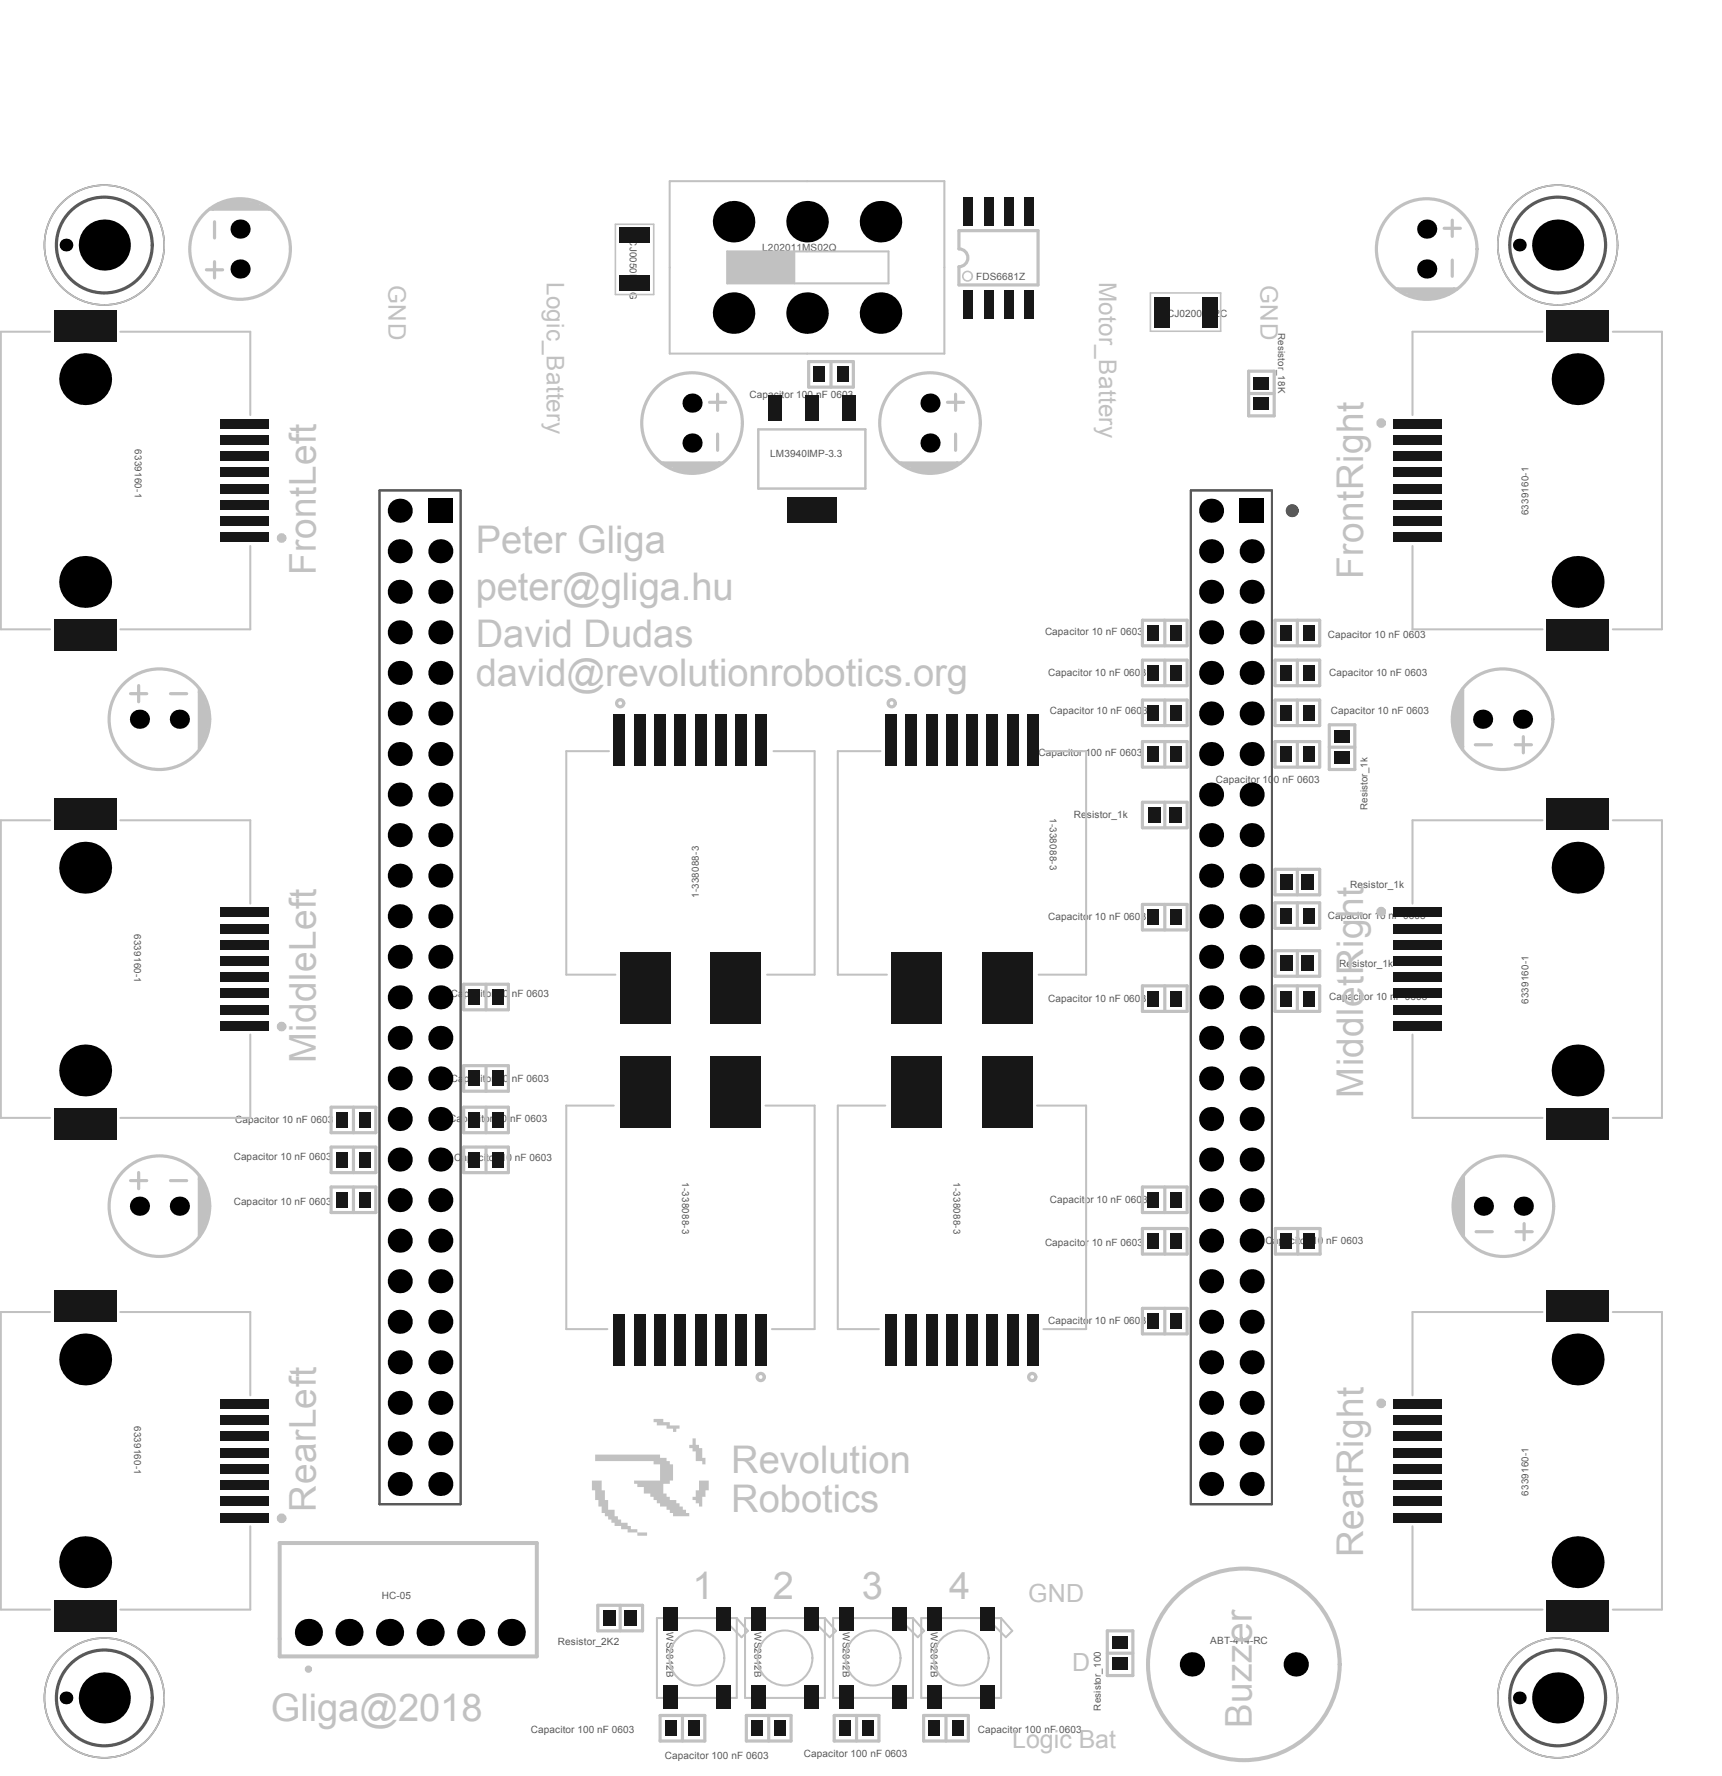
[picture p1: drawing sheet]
<svg xmlns="http://www.w3.org/2000/svg" width="358mm" height="370mm" viewBox="0 0 358 370" stroke-linecap="round" stroke-linejoin="round" font-family="sans-serif">
<path d="M79 102.1h16.9v211h-16.9zM247.9 102.1h16.8v211h-16.8z" fill="none" stroke="#595959" stroke-width=".42"/>
<circle cx="269" cy="106.3" r=".66" fill="none" stroke="#595959" stroke-width="1.3"/>
<g fill="none" stroke="#595959" stroke-width=".66">
<circle cx="21.7" cy="51" r="10"/>
<circle cx="324.2" cy="51" r="10"/>
<circle cx="21.7" cy="353.5" r="10"/>
<circle cx="324.2" cy="353.5" r="10"/>
</g>
<g fill="none" stroke="#595959" stroke-width=".33">
<circle cx="21.7" cy="51" r="12.5"/>
<circle cx="324.2" cy="51" r="12.5"/>
<circle cx="21.7" cy="353.5" r="12.5"/>
<circle cx="324.2" cy="353.5" r="12.5"/>
</g>
<g fill="#c1c1c1">
<path d="M136 295.4h2.1v.7h1.3v.6h2v.7h-.6v.7h-.7v-.7h-1.4v-.7h-2v-.6h-.7z"/>
<path d="M145.5 308.2h2v2h-.7v1.4h-.6v2h-.7v-.7h-.7v-.6h-.7v-.7h.7v-1.4h.7z"/>
<path d="M144.1 299.4h.7v1.4h.7v.7h.7v2h.6v1.3h-.6v-.6h-1.4v-2.1h-.7v-.6h-.6v-.7h.6z"/>
<path d="M123.2 308.2h2v2h.7v2.1h.7v2h1.3v1.3h.7v.7h.7v.7h1.3v.7h.7v.6h1.4v.7h2v.7h-2v-.7h-2.1v-.7h-1.3v-.6h-1.4v-.7h-.6v-.7h-.7v-.7h-.7v-.6h-.7v-1.4h-.6v-1.3h-.7v-2.1h-.7z"/>
<path d="M123.9 302.8h13.5v.7h1.3v.7h.7v.6h.7v3.4h-.7v.7h-1.3v2h.6v.7h.7v.7h1.4v.6h.6v.7h.7v.7h.7v.7h.7v.6h-3.4v-.6h-.7v-.7h-.7v-.7h-1.3v-.7h-.7v-.6h-.7v-.7h-.6v-.7h-1.4v-1.3h-1.3v-.7h-.7v-.7h5.4v-3.4h-1.4v-.6h-12.1z"/>
</g>
<g fill="none" stroke="#c1c1c1" stroke-width=".66">
<path d="M43 56.2h3.3M43.7 43.5h12.6M44.7 46.2v3.3M44.7 54.5v3.4M47 42.2h6.6v.3h-8.3v.4h9.7v.3h-10.7v.3M51.6 41.9h-3.3v.3M199.6 51.8v-3.8h16.5v11.3h-16.5v-3.8M300.6 47.5h3.4M302.3 45.8v3.4M302.3 54.1v3.4M168.3 75.3h9.3v5.3h-9.3zM173 75.3v5.3"/>
<path d="M259.9 77.3h5.3v9.3h-5.3zM290.6 60.2h12.7M298.6 61.5v.3h-3.3M302.6 60.2v.3h-10.6v.3h9.6v.3h-8.3v.4h6.7M137.7 96.4h12.7M145.7 97.7v.3h-3.3M147.7 83.7h3.4M149.4 82.1v3.3M149.4 90.4v3.3M149.7 96.4v.3h-10.6v.3h9.6v.4h-8.3v.3h6.6M187.3 96.4h12.6M195.2 97.7v.3h-3.3"/>
<path d="M197.2 83.7h3.4M198.9 82.1v3.3M198.9 90.4v3.3M199.2 96.4v.3h-10.6v.3h9.6v.4h-8.3v.3h6.7M259.9 81.9h5.3M237.8 129.1h9.3v5.3h-9.3zM237.8 137.4h9.3v5.3h-9.3zM242.4 129.1v5.3M242.4 137.4v5.3M265.4 129.1h9.3v5.3h-9.3zM265.4 137.4h9.3v5.3h-9.3zM270 129.1v5.3"/>
<path d="M270 137.4v5.3M27.2 144.4h3.3M28.9 142.7v3.4M35.5 144.4h3.4M41.5 143.4v12.6M41.5 144.1h.3v10.6h.4v-9.6h.3v8.3h.3v-6.7M42.8 148.1h.4v3.3M237.8 145.7h9.3v5.4h-9.3zM237.8 154.4h9.3v5.3h-9.3zM242.4 145.7v5.4M242.4 154.4v5.3M265.4 145.7h9.3v5.4h-9.3z"/>
<path d="M265.4 154.4h9.3v5.3h-9.3zM270 145.7v5.4M270 154.4v5.3M276.7 150.9h5.3v9.3h-5.3zM276.7 155.5h5.3M302.8 148.1v3.3h.3M303.1 152.7v-6.6h.3v8.3h.4v-9.7h.3v10.7h.3M304.4 143.4v12.6M307.1 155h3.3M315.4 155h3.4M317.1 153.4v3.3M237.8 167h9.3v5.3h-9.3z"/>
<path d="M242.4 167v5.3M237.8 188.3h9.3v5.3h-9.3zM242.4 188.3v5.3M265.4 181h9.3v5.3h-9.3zM265.4 187.9h9.3v5.4h-9.3zM265.4 197.9h9.3v5.3h-9.3zM270 181v5.3M270 187.9v5.4M270 197.9v5.3M96.5 204.9h9.3v5.3h-9.3zM101.2 204.9v5.3M237.8 205.2h9.3v5.3h-9.3z"/>
<path d="M242.4 205.2v5.3M265.4 205.2h9.3v5.3h-9.3zM270 205.2v5.3M68.9 230.5h9.3v5.3h-9.3zM68.9 238.8h9.3v5.3h-9.3zM73.6 230.5v5.3M73.6 238.8v5.3M96.5 221.8h9.3v5.4h-9.3zM96.5 230.5h9.3v5.3h-9.3zM96.5 238.8h9.3v5.3h-9.3zM101.2 221.8v5.4M101.2 230.5v5.3"/>
<path d="M101.2 238.8v5.3M27.2 245.8h3.3M28.9 244.1v3.4M35.5 245.8h3.4M41.5 245.4h.3v10.7h.4v-9.7h.3v8.3h.3v-6.6M41.5 244.8v12.6M42.8 249.4h.4v3.4M68.9 247.1h9.3v5.3h-9.3zM73.6 247.1v5.3M237.8 247.1h9.3v5.3h-9.3zM237.8 255.7h9.3v5.4h-9.3zM242.4 247.1v5.3"/>
<path d="M242.4 255.7v5.4M265.5 255.7h9.3v5.4h-9.3zM270.1 255.7v5.4M302.9 249.4v3.4h.4M303.3 254.1v-6.7h.3v8.3h.3v-9.6h.4v10.6h.3M304.6 244.8v12.6M307.2 256.4h3.4M315.5 256.4h3.4M317.2 254.7v3.4M237.8 272.4h9.3v5.3h-9.3zM242.4 272.4v5.3M124.4 334.2h9.3v5.3h-9.3z"/>
<path d="M129.1 334.2v5.3M230.5 339.5h5.3v9.3h-5.3zM137.4 357.1h9.3v5.3h-9.3zM142.1 357.1v5.3M155.3 357.1h9.4v5.3h-9.4zM160 357.1v5.3M173.6 357.1h9.3v5.3h-9.3zM178.3 357.1v5.3M192.2 357.1h9.4v5.3h-9.4zM196.9 357.1v5.3M230.5 344.1h5.3"/>
</g>
<g fill="none" stroke="#c1c1c1" stroke-width=".42">
<path d="M139.4 37.7h57.2v35.9h-57.2zM151.4 52.3h33.5v6.7h-33.5zM165.3 52.3v6.7M10.4 69.1h-10.2v61.9h10.2M25 69.1h27.1v17.3M321.1 69.1h-27.1v17.3M335.7 69.1h10.2v61.9h-10.2M52.1 113.7v17.3h-27.1M294 113.7v17.3h27.1M126.8 156.4h-8.9v46.5h10.2M161 156.4h8.6v46.5h-9.9M183.3 156.4h-8.9v46.5h10.2"/>
<path d="M217.5 156.4h8.6v46.5h-9.9M10.4 170.8h-10.2v61.9h10.2M25 170.8h27.1v17.3M321.1 170.8h-27.1v17.3M335.7 170.8h10.2v61.9h-10.2M52.1 215.4v17.3h-27.1M294 215.4v17.3h27.1M127.8 230.2h-9.9v46.5h8.5M159.3 230.2h10.3v46.5h-8.9M184.3 230.2h-9.9v46.5h8.5M215.8 230.2h10.3v46.5h-8.9M10.4 273.1h-10.2v62h10.2"/>
<path d="M25 273.1h27.1v17.4M321.1 273.1h-27.1v17.4M335.7 273.1h10.2v62h-10.2M52.1 317.7v17.4h-27.1M294 317.7v17.4h27.1M136.7 336.8h16.7v16.7h-16.7zM150.4 336.8l4 4 1.3-1.3-2.3-2.7M155.1 336.8h16.6v16.7h-16.6zM168.7 336.8l4 4 1.3-1.3-2.3-2.7M173.4 336.8h16.6v16.7h-16.6zM187 336.8l4 4 1.4-1.3-2.4-2.7M191.7 336.8h16.7v16.7h-16.7z"/>
<path d="M205.4 336.8l4 4 1.3-1.3-2.3-2.7"/>
</g>
<path d="M128.1 46.7h8v14.6h-8zM239.5 61h14.6v8h-14.6z" fill="none" stroke="#c1c1c1" stroke-width=".33"/>
<path d="M58.2 321.2h53.5v23.6h-53.5z" fill="none" stroke="#c1c1c1" stroke-width=".83"/>
<path d="M157.8 89.4h22.3v12.3h-22.3z" fill="none" stroke="#c1c1c1" stroke-width=".51"/>
<path d="M151.4 52.3h13.9v6.7h-13.9z" fill-rule="evenodd" fill="#c1c1c1"/>
<g fill="none" stroke="#c1c1c1" stroke-width="1.3">
<circle cx="287.5" cy="88.1" r=".33"/>
<circle cx="58.6" cy="112" r=".33"/>
<circle cx="287.5" cy="189.8" r=".33"/>
<circle cx="58.6" cy="213.7" r=".33"/>
<circle cx="287.5" cy="292.1" r=".33"/>
<circle cx="58.6" cy="316.1" r=".33"/>
</g>
<g fill="none" stroke="#c1c1c1" stroke-width=".68">
<circle cx="129.1" cy="146.4" r=".74"/>
<circle cx="185.6" cy="146.4" r=".74"/>
<circle cx="158.3" cy="286.7" r=".74"/>
<circle cx="214.9" cy="286.7" r=".74"/>
</g>
<g fill="none" stroke="#c1c1c1" stroke-width=".33">
<circle cx="21.7" cy="51" r="12.5"/>
<circle cx="201.4" cy="57.5" r="1"/>
<circle cx="324.2" cy="51" r="12.5"/>
<circle cx="21.7" cy="353.5" r="12.5"/>
<circle cx="324.2" cy="353.5" r="12.5"/>
</g>
<g fill="none" stroke="#c1c1c1" stroke-width=".84">
<circle cx="64.2" cy="347.5" r=".33"/>
<circle cx="258.9" cy="346.5" r="19.9"/>
</g>
<g fill="none" stroke="#c1c1c1" stroke-width=".66">
<path d="M199.6 51.8a1.86 1.86 0 0 1 1.9 1.9 1.86 1.86 0 0 1-1.9 1.8"/>
<circle cx="50" cy="51.8" r="10.5"/>
<circle cx="297" cy="51.8" r="10.5"/>
<circle cx="144" cy="88.1" r="10.5"/>
<circle cx="193.6" cy="88.1" r="10.5"/>
<circle cx="33.2" cy="149.7" r="10.5"/>
<circle cx="312.8" cy="149.7" r="10.5"/>
<circle cx="33.2" cy="251.1" r="10.5"/>
<circle cx="312.9" cy="251.1" r="10.5"/>
</g>
<g fill="none" stroke="#c1c1c1" stroke-width=".42">
<circle cx="145" cy="345.1" r="5.7"/>
<circle cx="163.4" cy="345.1" r="5.7"/>
<circle cx="181.7" cy="345.1" r="5.7"/>
<circle cx="200.1" cy="345.1" r="5.7"/>
</g>
<g fill="#000">
<circle cx="13.7" cy="51" r="1.33"/>
<circle cx="21.7" cy="51" r="5.3"/>
<circle cx="50" cy="47.7" r="1.99"/>
<circle cx="50" cy="56" r="1.99"/>
<circle cx="152.7" cy="46.2" r="4.3"/>
<circle cx="168" cy="46.2" r="4.3"/>
<circle cx="183.3" cy="46.2" r="4.3"/>
<circle cx="297" cy="56" r="1.99"/>
<circle cx="297" cy="47.7" r="1.99"/>
<circle cx="316.2" cy="51" r="1.33"/>
<circle cx="324.2" cy="51" r="5.3"/>
<circle cx="17.7" cy="78.9" r="5.4"/>
<circle cx="152.7" cy="65.2" r="4.3"/>
<circle cx="168" cy="65.2" r="4.3"/>
<circle cx="183.3" cy="65.2" r="4.3"/>
<circle cx="328.4" cy="78.9" r="5.4"/>
<circle cx="144" cy="92.2" r="1.99"/>
<circle cx="144" cy="83.9" r="1.99"/>
<circle cx="193.6" cy="83.9" r="1.99"/>
<circle cx="193.6" cy="92.2" r="1.99"/>
<circle cx="83.2" cy="114.8" r="2.51"/>
<circle cx="83.2" cy="106.3" r="2.51"/>
<circle cx="91.7" cy="114.8" r="2.51"/>
<circle cx="252.1" cy="106.3" r="2.51"/>
<circle cx="252.1" cy="114.8" r="2.51"/>
<circle cx="260.5" cy="114.8" r="2.51"/>
<circle cx="17.7" cy="121.1" r="5.4"/>
<circle cx="83.2" cy="131.6" r="2.51"/>
<circle cx="83.2" cy="123.2" r="2.51"/>
<circle cx="91.7" cy="131.6" r="2.51"/>
<circle cx="91.7" cy="123.2" r="2.51"/>
<circle cx="252.1" cy="131.6" r="2.51"/>
<circle cx="252.1" cy="123.2" r="2.51"/>
<circle cx="260.5" cy="131.6" r="2.51"/>
<circle cx="260.5" cy="123.2" r="2.51"/>
<circle cx="328.4" cy="121.1" r="5.4"/>
<circle cx="29" cy="149.7" r="1.99"/>
<circle cx="37.3" cy="149.7" r="1.99"/>
<circle cx="83.2" cy="140.1" r="2.51"/>
<circle cx="83.2" cy="157" r="2.51"/>
<circle cx="83.2" cy="148.5" r="2.51"/>
<circle cx="91.7" cy="148.5" r="2.51"/>
<circle cx="91.7" cy="157" r="2.51"/>
<circle cx="91.7" cy="140.1" r="2.51"/>
<circle cx="252.1" cy="157" r="2.51"/>
<circle cx="252.1" cy="140.1" r="2.51"/>
<circle cx="252.1" cy="148.5" r="2.51"/>
<circle cx="260.5" cy="157" r="2.51"/>
<circle cx="260.5" cy="140.1" r="2.51"/>
<circle cx="260.5" cy="148.5" r="2.51"/>
<circle cx="308.6" cy="149.7" r="1.99"/>
<circle cx="316.9" cy="149.7" r="1.99"/>
<circle cx="83.2" cy="165.4" r="2.51"/>
<circle cx="83.2" cy="173.9" r="2.51"/>
<circle cx="91.7" cy="173.9" r="2.51"/>
<circle cx="91.7" cy="165.4" r="2.51"/>
<circle cx="252.1" cy="165.4" r="2.51"/>
<circle cx="252.1" cy="173.9" r="2.51"/>
<circle cx="260.5" cy="165.4" r="2.51"/>
<circle cx="260.5" cy="173.9" r="2.51"/>
<circle cx="17.7" cy="180.6" r="5.4"/>
<circle cx="83.2" cy="182.3" r="2.51"/>
<circle cx="83.2" cy="199.2" r="2.51"/>
<circle cx="83.2" cy="190.7" r="2.51"/>
<circle cx="91.7" cy="182.3" r="2.51"/>
<circle cx="91.7" cy="199.2" r="2.51"/>
<circle cx="91.7" cy="190.7" r="2.51"/>
<circle cx="252.1" cy="182.3" r="2.51"/>
<circle cx="252.1" cy="199.2" r="2.51"/>
<circle cx="252.1" cy="190.7" r="2.51"/>
<circle cx="260.5" cy="199.2" r="2.51"/>
<circle cx="260.5" cy="182.3" r="2.51"/>
<circle cx="260.5" cy="190.7" r="2.51"/>
<circle cx="328.4" cy="180.6" r="5.4"/>
<circle cx="83.2" cy="216.1" r="2.51"/>
<circle cx="83.2" cy="207.6" r="2.51"/>
<circle cx="91.7" cy="216.1" r="2.51"/>
<circle cx="91.7" cy="207.6" r="2.51"/>
<circle cx="252.1" cy="216.1" r="2.51"/>
<circle cx="252.1" cy="207.6" r="2.51"/>
<circle cx="260.5" cy="207.6" r="2.51"/>
<circle cx="260.5" cy="216.1" r="2.51"/>
<circle cx="17.7" cy="222.8" r="5.4"/>
<circle cx="83.2" cy="224.5" r="2.51"/>
<circle cx="83.2" cy="232.9" r="2.51"/>
<circle cx="91.7" cy="224.5" r="2.51"/>
<circle cx="91.7" cy="232.9" r="2.51"/>
<circle cx="252.1" cy="232.9" r="2.51"/>
<circle cx="252.1" cy="224.5" r="2.51"/>
<circle cx="260.5" cy="232.9" r="2.51"/>
<circle cx="260.5" cy="224.5" r="2.51"/>
<circle cx="328.4" cy="222.8" r="5.4"/>
<circle cx="29" cy="251.1" r="1.99"/>
<circle cx="37.3" cy="251.1" r="1.99"/>
<circle cx="83.2" cy="241.4" r="2.51"/>
<circle cx="83.2" cy="249.8" r="2.51"/>
<circle cx="83.2" cy="258.3" r="2.51"/>
<circle cx="91.7" cy="241.4" r="2.51"/>
<circle cx="91.7" cy="249.8" r="2.51"/>
<circle cx="91.7" cy="258.3" r="2.51"/>
<circle cx="252.1" cy="241.4" r="2.51"/>
<circle cx="252.1" cy="258.3" r="2.51"/>
<circle cx="252.1" cy="249.8" r="2.51"/>
<circle cx="260.5" cy="249.8" r="2.51"/>
<circle cx="260.5" cy="241.4" r="2.51"/>
<circle cx="260.5" cy="258.3" r="2.51"/>
<circle cx="308.8" cy="251.1" r="1.99"/>
<circle cx="317.1" cy="251.1" r="1.99"/>
<circle cx="83.2" cy="266.7" r="2.51"/>
<circle cx="83.2" cy="275.2" r="2.51"/>
<circle cx="91.7" cy="266.7" r="2.51"/>
<circle cx="91.7" cy="275.2" r="2.51"/>
<circle cx="252.1" cy="266.7" r="2.51"/>
<circle cx="252.1" cy="275.2" r="2.51"/>
<circle cx="260.5" cy="275.2" r="2.51"/>
<circle cx="260.5" cy="266.7" r="2.51"/>
<circle cx="17.7" cy="283" r="5.4"/>
<circle cx="83.2" cy="292" r="2.51"/>
<circle cx="83.2" cy="283.6" r="2.51"/>
<circle cx="91.7" cy="292" r="2.51"/>
<circle cx="91.7" cy="283.6" r="2.51"/>
<circle cx="252.1" cy="292" r="2.51"/>
<circle cx="252.1" cy="283.6" r="2.51"/>
<circle cx="260.5" cy="292" r="2.51"/>
<circle cx="260.5" cy="283.6" r="2.51"/>
<circle cx="328.4" cy="283" r="5.4"/>
<circle cx="83.2" cy="308.9" r="2.51"/>
<circle cx="83.2" cy="300.5" r="2.51"/>
<circle cx="91.7" cy="308.9" r="2.51"/>
<circle cx="91.7" cy="300.5" r="2.51"/>
<circle cx="252.1" cy="300.5" r="2.51"/>
<circle cx="252.1" cy="308.9" r="2.51"/>
<circle cx="260.5" cy="308.9" r="2.51"/>
<circle cx="260.5" cy="300.5" r="2.51"/>
<circle cx="17.7" cy="325.2" r="5.4"/>
<circle cx="64.2" cy="339.8" r="2.83"/>
<circle cx="72.6" cy="339.8" r="2.83"/>
<circle cx="81.1" cy="339.8" r="2.83"/>
<circle cx="89.5" cy="339.8" r="2.83"/>
<circle cx="98" cy="339.8" r="2.83"/>
<circle cx="106.4" cy="339.8" r="2.83"/>
<circle cx="328.4" cy="325.2" r="5.4"/>
<circle cx="13.7" cy="353.5" r="1.33"/>
<circle cx="21.7" cy="353.5" r="5.3"/>
<circle cx="248.1" cy="346.5" r="2.53"/>
<circle cx="269.7" cy="346.5" r="2.53"/>
<circle cx="316.2" cy="353.5" r="1.33"/>
<circle cx="324.2" cy="353.5" r="5.3"/>
</g>
<g fill="#000">
<path d="M89.1 103.8h5.1v5h-5.1z" fill-rule="evenodd"/>
<path d="M258 103.8h5v5h-5z" fill-rule="evenodd"/>
</g>
<g fill="#171717">
<path d="M74.8 239.9h2.3v3.1h-2.3z" fill-rule="evenodd"/>
<path d="M74.8 231.6h2.3v3.1h-2.3z" fill-rule="evenodd"/>
<path d="M159.9 82.3h2.8v5.3h-2.8z" fill-rule="evenodd"/>
<path d="M167.6 82.3h2.8v5.3h-2.8z" fill-rule="evenodd"/>
<path d="M169.4 76.4h2.3v3.1h-2.3z" fill-rule="evenodd"/>
<path d="M175.3 82.3h2.8v5.3h-2.8z" fill-rule="evenodd"/>
<path d="M174.2 76.4h2.3v3.1h-2.3z" fill-rule="evenodd"/>
<path d="M243.7 273.4h2.3v3.2h-2.3z" fill-rule="evenodd"/>
<path d="M243.7 138.5h2.3v3.2h-2.3z" fill-rule="evenodd"/>
<path d="M243.7 130.2h2.3v3.2h-2.3z" fill-rule="evenodd"/>
<path d="M261 82.8h3.1v2.6h-3.1z" fill-rule="evenodd"/>
<path d="M74.8 248.2h2.3v3.1h-2.3z" fill-rule="evenodd"/>
<path d="M125.6 335.3h2.7v3.1h-2.7z" fill-rule="evenodd"/>
<path d="M127.8 273.7h2.3v10.6h-2.3z" fill-rule="evenodd"/>
<path d="M140.4 273.7h2.4v10.6h-2.4z" fill-rule="evenodd"/>
<path d="M148.9 273.7h2.3v10.6h-2.3z" fill-rule="evenodd"/>
<path d="M153.1 273.7h2.3v10.6h-2.3z" fill-rule="evenodd"/>
<path d="M161.2 358.2h2.4v3.1h-2.4z" fill-rule="evenodd"/>
<path d="M167.4 350.8h3v5h-3z" fill-rule="evenodd"/>
<path d="M167.4 334.5h3v5h-3z" fill-rule="evenodd"/>
<path d="M174.7 350.8h3v5h-3z" fill-rule="evenodd"/>
<path d="M174.7 358.2h2.3v3.1h-2.3z" fill-rule="evenodd"/>
<path d="M174.7 334.5h3v5h-3z" fill-rule="evenodd"/>
<path d="M179.5 358.2h2.4v3.1h-2.4z" fill-rule="evenodd"/>
<path d="M188.5 273.7h2.3v10.6h-2.3z" fill-rule="evenodd"/>
<path d="M193.1 350.8h3v5h-3z" fill-rule="evenodd"/>
<path d="M193.3 358.2h2.4v3.1h-2.4z" fill-rule="evenodd"/>
<path d="M193.1 334.5h3v5h-3z" fill-rule="evenodd"/>
<path d="M201.2 273.7h2.3v10.6h-2.3z" fill-rule="evenodd"/>
<path d="M200.5 60.4h2v6h-2z" fill-rule="evenodd"/>
<path d="M209.6 273.7h2.3v10.6h-2.3z" fill-rule="evenodd"/>
<path d="M209 60.4h2v6h-2z" fill-rule="evenodd"/>
<path d="M213.8 273.7h2.4v10.6h-2.4z" fill-rule="evenodd"/>
<path d="M213.2 60.4h2v6h-2z" fill-rule="evenodd"/>
<path d="M243.7 248.2h2.3v3.1h-2.3z" fill-rule="evenodd"/>
<path d="M243.7 256.8h2.3v3.2h-2.3z" fill-rule="evenodd"/>
<path d="M243.7 189.4h2.3v3.1h-2.3z" fill-rule="evenodd"/>
<path d="M243.3 168.1h2.6v3.1h-2.6z" fill-rule="evenodd"/>
<path d="M243.7 155.5h2.3v3.1h-2.3z" fill-rule="evenodd"/>
<path d="M243.7 146.8h2.3v3.2h-2.3z" fill-rule="evenodd"/>
<path d="M261 78.4h3.1v2.7h-3.1z" fill-rule="evenodd"/>
<path d="M127.8 148.7h2.3v10.7h-2.3z" fill-rule="evenodd"/>
<path d="M140.4 148.7h2.4v10.7h-2.4z" fill-rule="evenodd"/>
<path d="M148.9 148.7h2.3v10.7h-2.3z" fill-rule="evenodd"/>
<path d="M153.1 148.7h2.3v10.7h-2.3z" fill-rule="evenodd"/>
<path d="M188.5 148.7h2.3v10.7h-2.3z" fill-rule="evenodd"/>
<path d="M201.2 148.7h2.3v10.7h-2.3z" fill-rule="evenodd"/>
<path d="M200.5 41h2v6h-2z" fill-rule="evenodd"/>
<path d="M209.6 148.7h2.3v10.7h-2.3z" fill-rule="evenodd"/>
<path d="M209 41h2v6h-2z" fill-rule="evenodd"/>
<path d="M213.8 148.7h2.4v10.7h-2.4z" fill-rule="evenodd"/>
<path d="M213.2 41h2v6h-2z" fill-rule="evenodd"/>
<path d="M243.7 206.3h2.3v3.2h-2.3z" fill-rule="evenodd"/>
<path d="M45.9 311.5h10.1v2.1h-10.1z" fill-rule="evenodd"/>
<path d="M45.9 314.9h10.1v2h-10.1z" fill-rule="evenodd"/>
<path d="M45.9 308.2h10.1v2h-10.1z" fill-rule="evenodd"/>
<path d="M45.9 304.8h10.1v2h-10.1z" fill-rule="evenodd"/>
<path d="M45.9 301.4h10.1v2h-10.1z" fill-rule="evenodd"/>
<path d="M45.9 298h10.1v2h-10.1z" fill-rule="evenodd"/>
<path d="M45.9 294.6h10.1v2.1h-10.1z" fill-rule="evenodd"/>
<path d="M45.9 291.3h10.1v2h-10.1z" fill-rule="evenodd"/>
<path d="M45.9 212.5h10.1v2.1h-10.1z" fill-rule="evenodd"/>
<path d="M45.9 205.8h10.1v2h-10.1z" fill-rule="evenodd"/>
<path d="M45.9 199h10.1v2.1h-10.1z" fill-rule="evenodd"/>
<path d="M45.9 192.3h10.1v2h-10.1z" fill-rule="evenodd"/>
<path d="M45.9 110.8h10.1v2.1h-10.1z" fill-rule="evenodd"/>
<path d="M45.9 104.1h10.1v2h-10.1z" fill-rule="evenodd"/>
<path d="M45.9 97.3h10.1v2.1h-10.1z" fill-rule="evenodd"/>
<path d="M45.9 90.6h10.1v2h-10.1z" fill-rule="evenodd"/>
<path d="M70 239.9h2.3v3.1h-2.3z" fill-rule="evenodd"/>
<path d="M70 231.6h2.3v3.1h-2.3z" fill-rule="evenodd"/>
<path d="M102.4 239.9h2.3v3.1h-2.3z" fill-rule="evenodd"/>
<path d="M97.6 239.9h2.3v3.1h-2.3z" fill-rule="evenodd"/>
<path d="M102.4 231.6h2.3v3.1h-2.3z" fill-rule="evenodd"/>
<path d="M97.6 231.6h2.3v3.1h-2.3z" fill-rule="evenodd"/>
<path d="M97.6 206h2.3v3.1h-2.3z" fill-rule="evenodd"/>
<path d="M102.4 206h2.3v3.1h-2.3z" fill-rule="evenodd"/>
<path d="M128.9 57.3h6.3v3.4h-6.3z" fill-rule="evenodd"/>
<path d="M231.6 340.7h3.1v2.6h-3.1z" fill-rule="evenodd"/>
<path d="M238.9 273.4h2.3v3.2h-2.3z" fill-rule="evenodd"/>
<path d="M238.9 138.5h2.3v3.2h-2.3z" fill-rule="evenodd"/>
<path d="M238.9 130.2h2.3v3.2h-2.3z" fill-rule="evenodd"/>
<path d="M270.9 199h2.6v3.2h-2.6z" fill-rule="evenodd"/>
<path d="M266.5 199h2.7v3.2h-2.7z" fill-rule="evenodd"/>
<path d="M271.3 138.5h2.3v3.2h-2.3z" fill-rule="evenodd"/>
<path d="M266.5 138.5h2.3v3.2h-2.3z" fill-rule="evenodd"/>
<path d="M271.3 130.2h2.3v3.2h-2.3z" fill-rule="evenodd"/>
<path d="M266.5 130.2h2.3v3.2h-2.3z" fill-rule="evenodd"/>
<path d="M290.1 314.9h10.1v2h-10.1z" fill-rule="evenodd"/>
<path d="M290.1 311.5h10.1v2.1h-10.1z" fill-rule="evenodd"/>
<path d="M290.1 308.2h10.1v2h-10.1z" fill-rule="evenodd"/>
<path d="M290.1 304.8h10.1v2h-10.1z" fill-rule="evenodd"/>
<path d="M290.1 301.4h10.1v2h-10.1z" fill-rule="evenodd"/>
<path d="M290.1 298h10.1v2h-10.1z" fill-rule="evenodd"/>
<path d="M290.1 291.3h10.1v2h-10.1z" fill-rule="evenodd"/>
<path d="M290.1 294.6h10.1v2.1h-10.1z" fill-rule="evenodd"/>
<path d="M290.1 212.5h10.1v2.1h-10.1z" fill-rule="evenodd"/>
<path d="M290.1 205.8h10.1v2h-10.1z" fill-rule="evenodd"/>
<path d="M290.1 199h10.1v2.1h-10.1z" fill-rule="evenodd"/>
<path d="M290.1 192.3h10.1v2h-10.1z" fill-rule="evenodd"/>
<path d="M277.8 156.4h3.1v2.6h-3.1z" fill-rule="evenodd"/>
<path d="M277.8 152h3.1v2.7h-3.1z" fill-rule="evenodd"/>
<path d="M290.1 110.8h10.1v2.1h-10.1z" fill-rule="evenodd"/>
<path d="M290.1 104.1h10.1v2h-10.1z" fill-rule="evenodd"/>
<path d="M290.1 97.3h10.1v2.1h-10.1z" fill-rule="evenodd"/>
<path d="M290.1 90.6h10.1v2h-10.1z" fill-rule="evenodd"/>
<path d="M11.2 333.1h13v6.5h-13z" fill-rule="evenodd"/>
<path d="M11.2 268.6h13v6.5h-13z" fill-rule="evenodd"/>
<path d="M11.2 166.3h13v6.4h-13z" fill-rule="evenodd"/>
<path d="M11.2 129h13v6.5h-13z" fill-rule="evenodd"/>
<path d="M45.9 209.2h10.1v2h-10.1z" fill-rule="evenodd"/>
<path d="M45.9 202.4h10.1v2h-10.1z" fill-rule="evenodd"/>
<path d="M45.9 195.7h10.1v2h-10.1z" fill-rule="evenodd"/>
<path d="M45.9 188.9h10.1v2h-10.1z" fill-rule="evenodd"/>
<path d="M45.9 107.5h10.1v2h-10.1z" fill-rule="evenodd"/>
<path d="M45.9 100.7h10.1v2h-10.1z" fill-rule="evenodd"/>
<path d="M45.9 94h10.1v2h-10.1z" fill-rule="evenodd"/>
<path d="M45.9 87.2h10.1v2h-10.1z" fill-rule="evenodd"/>
<path d="M70 248.2h2.3v3.1h-2.3z" fill-rule="evenodd"/>
<path d="M97.6 222.9h2.3v3.2h-2.3z" fill-rule="evenodd"/>
<path d="M102.4 222.9h2.3v3.2h-2.3z" fill-rule="evenodd"/>
<path d="M138.1 350.8h3v5h-3z" fill-rule="evenodd"/>
<path d="M138.5 358.2h2.3v3.1h-2.3z" fill-rule="evenodd"/>
<path d="M138.1 334.5h3v5h-3z" fill-rule="evenodd"/>
<path d="M129.9 335.3h2.7v3.1h-2.7z" fill-rule="evenodd"/>
<path d="M132 273.7h2.3v10.6h-2.3z" fill-rule="evenodd"/>
<path d="M136.2 273.7h2.3v10.6h-2.3z" fill-rule="evenodd"/>
<path d="M128.9 47.4h6.3v3.3h-6.3z" fill-rule="evenodd"/>
<path d="M149 350.8h3v5h-3z" fill-rule="evenodd"/>
<path d="M156.4 350.8h3v5h-3z" fill-rule="evenodd"/>
<path d="M156.4 358.2h2.4v3.1h-2.4z" fill-rule="evenodd"/>
<path d="M143.3 358.2h2.3v3.1h-2.3z" fill-rule="evenodd"/>
<path d="M149 334.5h3v5h-3z" fill-rule="evenodd"/>
<path d="M156.4 334.5h3v5h-3z" fill-rule="evenodd"/>
<path d="M144.7 273.7h2.3v10.6h-2.3z" fill-rule="evenodd"/>
<path d="M157.3 273.7h2.4v10.6h-2.4z" fill-rule="evenodd"/>
<path d="M185.7 350.8h3v5h-3z" fill-rule="evenodd"/>
<path d="M185.7 334.5h3v5h-3z" fill-rule="evenodd"/>
<path d="M192.7 273.7h2.4v10.6h-2.4z" fill-rule="evenodd"/>
<path d="M184.3 273.7h2.3v10.6h-2.3z" fill-rule="evenodd"/>
<path d="M204 350.8h3v5h-3z" fill-rule="evenodd"/>
<path d="M198.1 358.2h2.4v3.1h-2.4z" fill-rule="evenodd"/>
<path d="M204 334.5h3v5h-3z" fill-rule="evenodd"/>
<path d="M205.4 273.7h2.3v10.6h-2.3z" fill-rule="evenodd"/>
<path d="M197 273.7h2.3v10.6h-2.3z" fill-rule="evenodd"/>
<path d="M204.8 60.4h2v6h-2z" fill-rule="evenodd"/>
<path d="M231.6 345h3.1v2.6h-3.1z" fill-rule="evenodd"/>
<path d="M238.9 248.2h2.3v3.1h-2.3z" fill-rule="evenodd"/>
<path d="M238.9 256.8h2.3v3.2h-2.3z" fill-rule="evenodd"/>
<path d="M238.9 189.4h2.3v3.1h-2.3z" fill-rule="evenodd"/>
<path d="M239 168.1h2.6v3.1h-2.6z" fill-rule="evenodd"/>
<path d="M238.9 155.5h2.3v3.1h-2.3z" fill-rule="evenodd"/>
<path d="M238.9 146.8h2.3v3.2h-2.3z" fill-rule="evenodd"/>
<path d="M240.1 61.8h3.3v6.3h-3.3z" fill-rule="evenodd"/>
<path d="M271.4 256.8h2.3v3.2h-2.3z" fill-rule="evenodd"/>
<path d="M266.5 256.8h2.4v3.2h-2.4z" fill-rule="evenodd"/>
<path d="M266.5 182h2.7v3.2h-2.7z" fill-rule="evenodd"/>
<path d="M270.9 182h2.6v3.2h-2.6z" fill-rule="evenodd"/>
<path d="M271.3 189h2.3v3.2h-2.3z" fill-rule="evenodd"/>
<path d="M266.5 189h2.3v3.2h-2.3z" fill-rule="evenodd"/>
<path d="M271.3 155.5h2.3v3.1h-2.3z" fill-rule="evenodd"/>
<path d="M266.5 155.5h2.3v3.1h-2.3z" fill-rule="evenodd"/>
<path d="M271.3 146.8h2.3v3.2h-2.3z" fill-rule="evenodd"/>
<path d="M266.5 146.8h2.3v3.2h-2.3z" fill-rule="evenodd"/>
<path d="M290.1 209.2h10.1v2h-10.1z" fill-rule="evenodd"/>
<path d="M290.1 188.9h10.1v2h-10.1z" fill-rule="evenodd"/>
<path d="M290.1 202.4h10.1v2h-10.1z" fill-rule="evenodd"/>
<path d="M290.1 195.7h10.1v2h-10.1z" fill-rule="evenodd"/>
<path d="M290.1 107.5h10.1v2h-10.1z" fill-rule="evenodd"/>
<path d="M290.1 100.7h10.1v2h-10.1z" fill-rule="evenodd"/>
<path d="M290.1 87.2h10.1v2h-10.1z" fill-rule="evenodd"/>
<path d="M290.1 94h10.1v2h-10.1z" fill-rule="evenodd"/>
<path d="M11.2 230.7h13v6.5h-13z" fill-rule="evenodd"/>
<path d="M11.2 64.6h13v6.4h-13z" fill-rule="evenodd"/>
<path d="M129.1 198.2h10.5v15h-10.5z" fill-rule="evenodd"/>
<path d="M136.2 148.7h2.3v10.7h-2.3z" fill-rule="evenodd"/>
<path d="M132 148.7h2.3v10.7h-2.3z" fill-rule="evenodd"/>
<path d="M147.9 198.2h10.4v15h-10.4z" fill-rule="evenodd"/>
<path d="M157.3 148.7h2.4v10.7h-2.4z" fill-rule="evenodd"/>
<path d="M144.7 148.7h2.3v10.7h-2.3z" fill-rule="evenodd"/>
<path d="M184.3 148.7h2.3v10.7h-2.3z" fill-rule="evenodd"/>
<path d="M192.7 148.7h2.4v10.7h-2.4z" fill-rule="evenodd"/>
<path d="M197 148.7h2.3v10.7h-2.3z" fill-rule="evenodd"/>
<path d="M205.4 148.7h2.3v10.7h-2.3z" fill-rule="evenodd"/>
<path d="M204.4 198.2h10.5v15h-10.5z" fill-rule="evenodd"/>
<path d="M204.8 41h2v6h-2z" fill-rule="evenodd"/>
<path d="M238.9 206.3h2.3v3.2h-2.3z" fill-rule="evenodd"/>
<path d="M271.3 206.3h2.3v3.2h-2.3z" fill-rule="evenodd"/>
<path d="M266.5 206.3h2.3v3.2h-2.3z" fill-rule="evenodd"/>
<path d="M129.1 219.8h10.5v15h-10.5z" fill-rule="evenodd"/>
<path d="M147.9 219.8h10.4v15h-10.4z" fill-rule="evenodd"/>
<path d="M204.4 219.8h10.5v15h-10.5z" fill-rule="evenodd"/>
<path d="M163.8 103.5h10.3v5.3h-10.3z" fill-rule="evenodd"/>
<path d="M250.1 61.8h3.3v6.3h-3.3z" fill-rule="evenodd"/>
<path d="M321.9 333.1h13v6.5h-13z" fill-rule="evenodd"/>
<path d="M321.9 268.6h13v6.5h-13z" fill-rule="evenodd"/>
<path d="M321.9 166.3h13v6.4h-13z" fill-rule="evenodd"/>
<path d="M321.9 129h13v6.5h-13z" fill-rule="evenodd"/>
<path d="M185.6 198.2h10.5v15h-10.5z" fill-rule="evenodd"/>
<path d="M321.9 230.7h13v6.5h-13z" fill-rule="evenodd"/>
<path d="M321.9 64.6h13v6.4h-13z" fill-rule="evenodd"/>
<path d="M185.6 219.8h10.5v15h-10.5z" fill-rule="evenodd"/>
</g>
<g font-size="7.9" fill="#c1c1c1">
<text x="99" y="115.2">Peter Gliga</text>
<text x="99" y="125">peter@gliga.hu</text>
<text x="99" y="134.8">David Dudas</text>
<text x="99" y="142.9">david@revolutionrobotics.org</text>
<text x="152.2" y="306.6">Revolution</text>
<text x="152.2" y="314.7">Robotics</text>
<text x="144.1" y="332.8">1</text>
<text x="160.8" y="332.8">2</text>
<text x="179.4" y="332.8">3</text>
<text x="197.6" y="332.8">4</text>
<text x="56.4" y="358.3">Gliga@2018</text>
</g>
<g font-size="7.7" fill="#c1c1c1">
<text x="65.8" y="119.6" transform="rotate(-90 65.8 119.6)">FrontLeft</text>
<text x="283.7" y="120.5" transform="rotate(-90 283.7 120.5)">FrontRight</text>
<text x="65.8" y="221.3" transform="rotate(-90 65.8 221.3)">MiddleLeft</text>
<text x="283.7" y="228.6" transform="rotate(-90 283.7 228.6)">MiddletRight</text>
<text x="65.8" y="314.7" transform="rotate(-90 65.8 314.7)">RearLeft</text>
<text x="283.7" y="324.2" transform="rotate(-90 283.7 324.2)">RearRight</text>
<text x="260.6" y="359.8" transform="rotate(-90 260.6 359.8)">Buzzer</text>
</g>
<g font-size="5.2" fill="#c1c1c1">
<text x="214" y="333.4">GND</text>
<text x="223.2" y="347.8">D</text>
<text x="210.7" y="363.8">Logic Bat</text>
</g>
<g font-size="5" fill="#c1c1c1">
<text x="80.9" y="59.3" transform="rotate(90 80.9 59.3)">GND</text>
<text x="113.8" y="58.7" transform="rotate(90 113.8 58.7)">Logic_Battery</text>
<text x="228.8" y="58.7" transform="rotate(90 228.8 58.7)">Motor_Battery</text>
<text x="262.4" y="59.3" transform="rotate(90 262.4 59.3)">GND</text>
</g>
<g font-size="2.1" fill="#595959">
<text x="158.7" y="52.3">L202011MS02Q</text>
<text x="203.2" y="58.3">FDS6681Z</text>
<text x="240.4" y="66">0ZCJ0200</text>
<text x="250.2" y="66">FF2</text>
<text x="254" y="66">C</text>
<text x="156" y="82.9">Capacitor 10</text>
<text x="168.1" y="82.9">0 nF 0603</text>
<text x="160.3" y="95.2">LM3940IMP-3.3</text>
<text x="217.5" y="132.1">Capacitor 10 nF 0603</text>
<text x="276.3" y="132.8">Capacitor 10 nF 0603</text>
<text x="218.2" y="140.7">Capacitor 10 nF 0603</text>
<text x="276.7" y="140.7">Capacitor 10 nF 0603</text>
<text x="218.5" y="148.7">Capacitor 10 nF 0603</text>
<text x="277" y="148.7">Capacitor 10 nF 0603</text>
<text x="216.2" y="157.4">Capacitor 100 nF 0603</text>
<text x="253.1" y="163">Capacitor 10</text>
<text x="265.2" y="163">0 nF 0603</text>
<text x="223.5" y="170.3">Re</text>
<text x="226.2" y="170.3">sistor_1k</text>
<text x="281" y="185">Resistor_1k</text>
<text x="218.2" y="191.6">Capacito</text>
<text x="226.6" y="191.6">r 10 nF 0603</text>
<text x="276.3" y="191.3">Capacitor 10 nF 0603</text>
<text x="278.7" y="201.2">Resistor_1k</text>
<text x="93.8" y="207.6">Ca</text>
<text x="96.6" y="207.6">p</text>
<text x="97.7" y="207.6">ac</text>
<text x="100" y="207.6">i</text>
<text x="100.5" y="207.6">tor 1</text>
<text x="104.7" y="207.6">0</text>
<text x="106.5" y="207.6">nF 0603</text>
<text x="218.2" y="208.5">Capacitor 10 nF 0603</text>
<text x="276.7" y="208.2">Capacitor 10 nF 0603</text>
<text x="93.8" y="225.2">Ca</text>
<text x="96.6" y="225.2">p</text>
<text x="97.7" y="225.2">ac</text>
<text x="100" y="225.2">i</text>
<text x="100.5" y="225.2">tor 1</text>
<text x="104.7" y="225.2">0</text>
<text x="106.5" y="225.2">nF 0603</text>
<text x="49" y="233.8">Capacitor 10 nF 0603</text>
<text x="93.5" y="233.5">Ca</text>
<text x="96.2" y="233.5">paci</text>
<text x="100.2" y="233.5">tor 10</text>
<text x="106.2" y="233.5">nF 0603</text>
<text x="48.6" y="241.5">Capacitor 10 nF 0603</text>
<text x="94.5" y="241.8">Capaci</text>
<text x="101.2" y="241.8">to</text>
<text x="103" y="241.8">r 10 nF 0603</text>
<text x="48.6" y="250.8">Capacitor 10 nF 0603</text>
<text x="218.5" y="250.4">Capacitor 10 nF 0603</text>
<text x="217.5" y="259.4">Capacitor 10 nF 0603</text>
<text x="263.4" y="259.1">Ca</text>
<text x="266.1" y="259.1">pac</text>
<text x="269.5" y="259.1">ito</text>
<text x="271.8" y="259.1">r 1</text>
<text x="274.3" y="259.1">0 nF 0603</text>
<text x="218.2" y="275.7">Capacito</text>
<text x="226.6" y="275.7">r 10 nF 0603</text>
<text x="79.5" y="332.8">HC-05</text>
<text x="116.1" y="342.5">Resistor_2K2</text>
<text x="251.9" y="342.2">ABT-414-RC</text>
<text x="110.5" y="360.8">Capacitor 100 nF 0603</text>
<text x="167.3" y="365.8">Capacitor 100 nF 0603</text>
<text x="203.5" y="360.8">Capacitor 100 nF 0603</text>
<text x="138.4" y="366.1">Capacitor 100 nF 0603</text>
</g>
<g font-size="2" fill="#595959">
<text x="131.1" y="47.4" transform="rotate(90 131.1 47.4)">0ZC</text>
<text x="131.1" y="51.3" transform="rotate(90 131.1 51.3)">J0050FF2</text>
<text x="131.1" y="60.8" transform="rotate(90 131.1 60.8)">G</text>
<text x="266" y="69.3" transform="rotate(90 266 69.3)">Resistor_18K</text>
<text x="28" y="93.6" transform="rotate(90 28 93.6)">6339160-1</text>
<text x="318.1" y="107.3" transform="rotate(-90 318.1 107.3)">6339160-1</text>
<text x="218.5" y="170.3" transform="rotate(90 218.5 170.3)">1-338088-3</text>
<text x="284.7" y="168.7" transform="rotate(-90 284.7 168.7)">Resistor_1k</text>
<text x="145.5" y="186.9" transform="rotate(-90 145.5 186.9)">1-338088-3</text>
<text x="27.9" y="194.5" transform="rotate(90 27.9 194.5)">6339160-1</text>
<text x="318.1" y="209" transform="rotate(-90 318.1 209)">6339160-1</text>
<text x="142" y="246.1" transform="rotate(90 142 246.1)">1-338088-3</text>
<text x="198.5" y="246.1" transform="rotate(90 198.5 246.1)">1-338088-3</text>
<text x="27.9" y="296.8" transform="rotate(90 27.9 296.8)">6339160-1</text>
<text x="318.1" y="311.4" transform="rotate(-90 318.1 311.4)">6339160-1</text>
<text x="138.7" y="339.8" transform="rotate(90 138.7 339.8)">WS2812B</text>
<text x="157.1" y="339.8" transform="rotate(90 157.1 339.8)">WS2812B</text>
<text x="175.4" y="339.8" transform="rotate(90 175.4 339.8)">WS2812B</text>
<text x="193.7" y="339.8" transform="rotate(90 193.7 339.8)">WS2812B</text>
<text x="229.1" y="356.1" transform="rotate(-90 229.1 356.1)">Resistor_100</text>
</g>
</svg>
